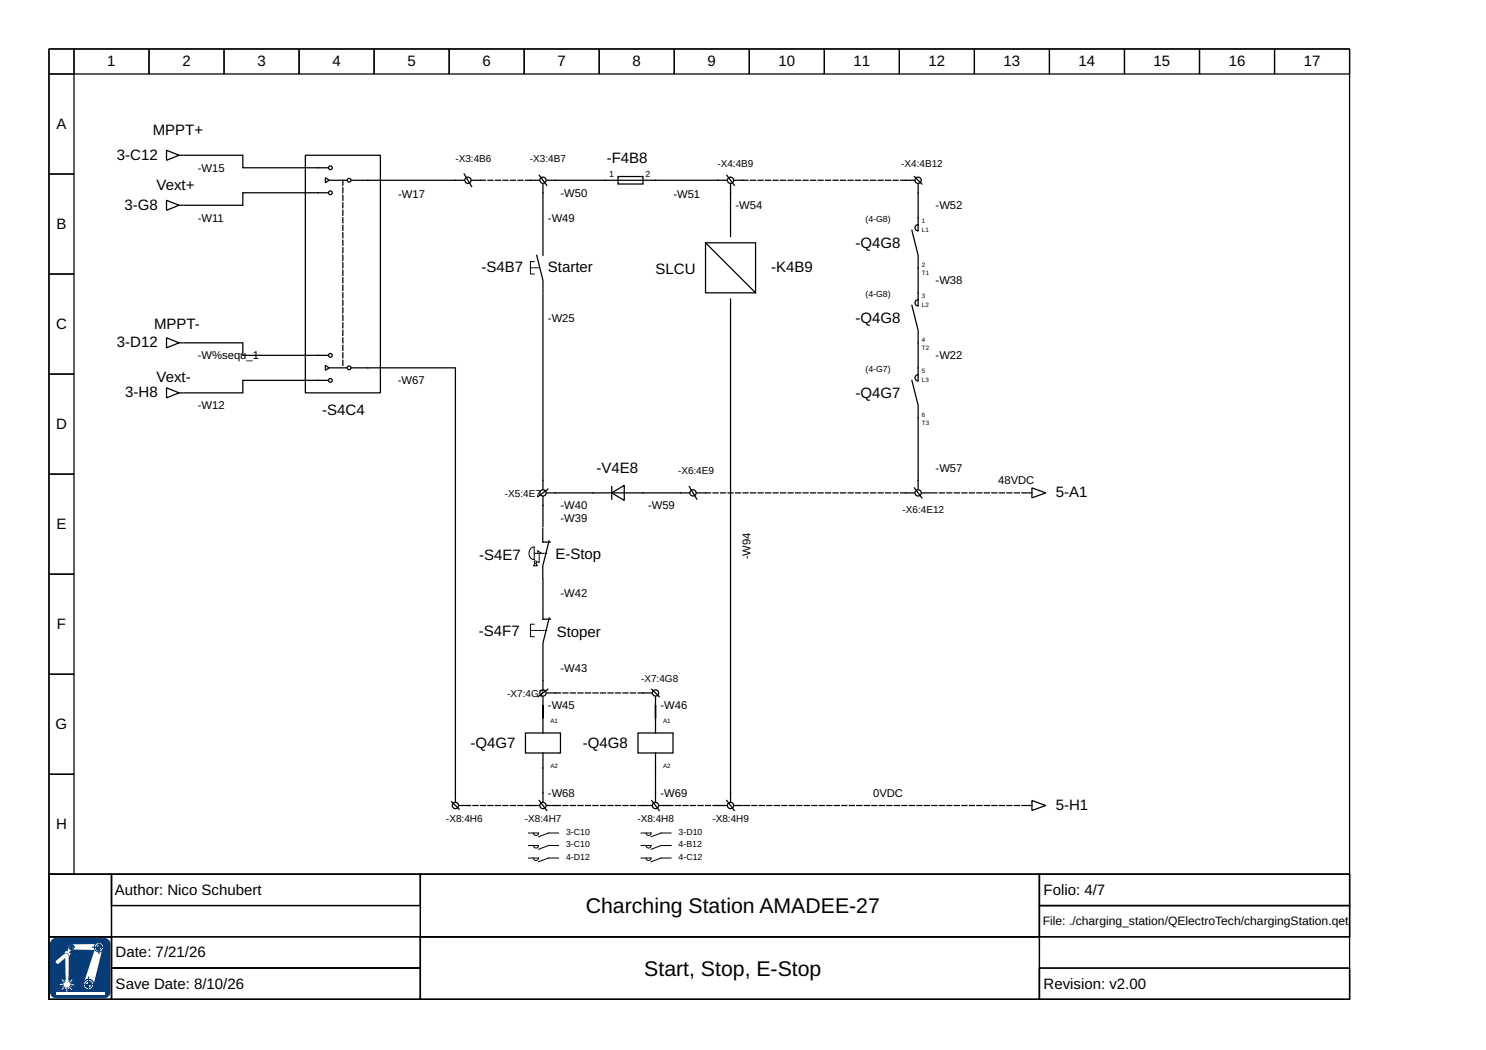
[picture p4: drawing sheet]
<svg xmlns="http://www.w3.org/2000/svg" width="297mm" height="210mm" viewBox="0 0 297 210" stroke-linecap="round" stroke-linejoin="round" font-family="sans-serif">
<g fill="none" stroke="#000" stroke-width=".25">
<path d="M9.8 9.8h260v165h-260zM9.8 9.8h5v5h-5zM9.8 14.8h5v20h-5zM14.8 9.8h15v5h-15zM29.8 9.8h15v5h-15zM44.8 9.8h15v5h-15zM59.8 9.8h15v5h-15zM74.8 9.8h15v5h-15zM89.8 9.8h15v5h-15zM104.8 9.8h15v5h-15zM119.8 9.8h15v5h-15zM134.8 9.8h15v5h-15z"/>
<path d="M149.8 9.8h15v5h-15zM164.8 9.8h15v5h-15zM179.8 9.8h15v5h-15zM194.8 9.8h15v5h-15zM209.8 9.8h15v5h-15zM224.8 9.8h15v5h-15zM239.8 9.8h15v5h-15zM254.8 9.8h15v5h-15zM9.8 34.8h5v20h-5zM9.8 54.8h5v20h-5zM9.8 74.8h5v20h-5zM9.8 94.8h5v20h-5z"/>
<path d="M9.8 114.8h5v20h-5zM9.8 134.8h5v20h-5zM9.8 154.8h5v20h-5zM9.8 174.8h260v25h-260zM9.8 174.8h12.5v12.5h-12.5zM22.3 174.8h61.7v6.2h-61.7zM84 174.8h123.8v12.5h-123.8zM207.8 174.8h62v6.2h-62zM9.8 187.3h12.5v12.5h-12.5zM207.8 181h62v6.3h-62z"/>
</g>
<path d="M10.3 188.1l.6-.5h.4h9.5a1.19 1.19 0 0 1 1.2 1.2v9.5a1.19 1.19 0 0 1-1.2 1.2h-9.5a1.19 1.19 0 0 1-1.2-1.2v-9.5z" fill-rule="evenodd" fill="#063d79"/>
<path d="M10.3 188.1l.6-.5h.4h9.5a1.19 1.19 0 0 1 1.2 1.2v9.5a1.19 1.19 0 0 1-1.2 1.2h-9.5a1.19 1.19 0 0 1-1.2-1.2v-9.5z" fill="none" stroke="#063d79" stroke-width=".2"/>
<path d="M11.2 198.4h9.7v.5h-9.7z" fill="#fff"/>
<g fill="#fff">
<path d="M13.7 189l.5-.2 4.9-.1a.91 .91 0 0 1 1.3 0 .91 .91 0 0 1 0 1.3l-1.7 7a.99 .99 0 0 1-1.3 .8 .99 .99 0 0 1-.6-1.4l2.1-6.5-4.5-.1-.6 .6 .3 .2-.3 .6a.57 .57 0 0 0-.3-.7 .57 .57 0 0 0-.7 .1l.4-.5 .3 .1z" fill-rule="evenodd"/>
<path d="M11.3 192l1.6-1.3 .6-.1a2.03 2.03 0 0 1 .2 1.8v3.6h.1l-.1 .3 .1 .1 .5-.6 .2 .1-.6 .6v.1l.4-.1-.3 .1v.2h.8v.2l-.8-.1v.1l.3 .2-.4-.1-.1 .1 .6 .6-.1 .1-.5-.6-.1 .1v.3l-.1-.3h-.2l.1 .8h-.3l.1-.8h-.1l-.2 .3 .1-.3-.1-.1-.6 .6-.1-.2 .6-.5-.1-.1-.3 .1 .3-.2v-.1h-.8v-.2l.8 .1v-.1l-.3-.2 .3 .1 .1-.2-.6-.5 .2-.1 .5 .6 .1-.1-.1-.3 .1 .1v-4.6l-1.3 1.1-.6-.1-.1-.2z" fill-rule="evenodd"/>
</g>
<circle cx="19.8" cy="189.4" r=".95" fill="none" stroke="#063d79" stroke-width=".21"/>
<g fill="none" stroke="#063d79" stroke-width=".2">
<path d="M18.4 189.4h2.3M19.8 188.4v2.4"/>
<circle cx="19.8" cy="189.4" r=".57"/>
</g>
<path d="M19.2 189.4h.6v.6a.61 .61 0 0 1-.6-.6z" fill-rule="evenodd" fill="#063d79"/>
<path d="M19.2 189.4h.6v.6a.61 .61 0 0 1-.6-.6z" fill="none" stroke="#063d79" stroke-width=".2"/>
<path d="M19.8 188.8a.61 .61 0 0 1 .6 .6h-.6z" fill-rule="evenodd" fill="#063d79"/>
<g fill="none" stroke="#063d79" stroke-width=".2">
<path d="M13.7 189.3h1.3M14.3 188.8v1.3M19.8 188.8a.61 .61 0 0 1 .6 .6h-.6z"/>
<circle cx="14.3" cy="189.3" r=".52"/>
<circle cx="14.3" cy="189.3" r=".31"/>
</g>
<path d="M14 189.3h.3v.3z" fill-rule="evenodd" fill="#063d79"/>
<path d="M14 189.3h.3v.3z" fill="none" stroke="#063d79" stroke-width=".2"/>
<path d="M14.3 189l.3 .3h-.3z" fill-rule="evenodd" fill="#063d79"/>
<g fill="none" stroke="#063d79" stroke-width=".2">
<path d="M14.3 189l.3 .3h-.3z"/>
<circle cx="17.7" cy="196.8" r=".63"/>
</g>
<circle cx="17.7" cy="196.8" r="1.06" fill="none" stroke="#063d79" stroke-width=".27"/>
<path d="M17.1 196.8h.6v.7a.62 .62 0 0 1-.6-.7z" fill-rule="evenodd" fill="#063d79"/>
<path d="M17.1 196.8h.6v.7a.62 .62 0 0 1-.6-.7z" fill="none" stroke="#063d79" stroke-width=".2"/>
<path d="M17.7 196.2a.62 .62 0 0 1 .6 .6h-.6z" fill-rule="evenodd" fill="#063d79"/>
<path d="M16.8 196.8h2.3M17.7 196.2a.62 .62 0 0 1 .6 .6h-.6zM17.7 195.2v2.6" fill="none" stroke="#063d79" stroke-width=".2"/>
<g fill="none" stroke="#000" stroke-width=".25">
<path d="M33.3 30l2.5 1-2.5 1zM35.8 31h.7M61 31h15v47.5h-15zM63.5 33.5h2M63.5 38.5h2M65 35.5l.8 .5-.8 .5zM65.8 36h3.5M70.3 36h3.2M33.3 40l2.5 1-2.5 1zM35.8 41h.7M107.3 51l1.2 5v2.5M108.5 48.5v2.5"/>
<path d="M182.3 46l1.2 5v2.5M183.5 59.9a.62 .62 0 0 0-.6 .6 .62 .62 0 0 0 .6 .7M183.5 44.9a.62 .62 0 0 0-.6 .6 .62 .62 0 0 0 .6 .7M183.5 43.5v2.5M183.5 58.5v2.5M33.3 77.5l2.5 1-2.5 1zM33.3 67.5l2.5 1-2.5 1zM35.8 78.5h.7M35.8 68.5h.7M63.5 71h2M63.5 76h2M65 73l.8 .5-.8 .5z"/>
<path d="M65.8 73.5h3.5M70.3 73.5h3.2M182.3 61l1.2 5v2.5M182.3 76l1.2 5v2.5M183.5 74.9a.62 .62 0 0 0-.6 .6 .62 .62 0 0 0 .6 .7M183.5 73.5v2.5M108.5 96v1.8M108.5 99.3v1.7M109.3 98.5h1.7M109.5 97.8l-2 1.5M181 98.5h1.8M182.8 97.5l1.5 2"/>
<path d="M183.5 96v1.8M184.3 98.5h1.7M205.5 98.5h.8M206.3 97.5l2.7 1-2.7 1zM108.5 105.6v2.8h1.5M109.8 108.1l-1.3 5v2.5M108.5 136v1.8M108.5 139.3v1.7M109.3 138.5h1.7M109.5 137.8l-2 1.5M105 146.5h7v4h-7zM108.5 143.5v3"/>
<path d="M108.5 150.5v3M127.5 146.5h7v4h-7zM131 143.5v3M131 150.5v3M9.8 187.3h12.5v12.5h-12.5zM22.3 187.3h61.7v6.2h-61.7zM22.3 193.5h61.7v6.3h-61.7zM84 187.3h123.8v12.5h-123.8zM207.8 193.5h62v6.3h-62z"/>
<circle cx="66" cy="33.5" r=".38"/>
<circle cx="66" cy="38.5" r=".38"/>
<circle cx="69.8" cy="36" r=".38"/>
<circle cx="66" cy="71" r=".38"/>
<circle cx="66" cy="76" r=".38"/>
<circle cx="69.8" cy="73.5" r=".38"/>
<circle cx="108.5" cy="98.5" r=".62"/>
<circle cx="183.5" cy="98.5" r=".62"/>
<circle cx="108.5" cy="138.5" r=".62"/>
</g>
<path d="M68.5 36v37.5" fill="none" stroke="#000" stroke-width=".25" stroke-dasharray="1 .5"/>
<g fill="none" stroke="#000" stroke-width=".2">
<path d="M106.8 52.3h-.8v2.5h.8M106.2 109.6l.6-.2v2.5a1.28 1.28 0 0 1-1.1-1 1.28 1.28 0 0 1 .5-1.3zM106.9 112.6l-.2 .5h.7l-.2-.5M107.5 110.6v-.5l.7 .5M105.7 166.5h2a.5 .5 0 0 1-.5 .5 .5 .5 0 0 1-.5-.5M105.7 169h2a.5 .5 0 0 1-.5 .5 .5 .5 0 0 1-.5-.5M105.7 171.5h2a.5 .5 0 0 1-.5 .5 .5 .5 0 0 1-.5-.5M111.7 166.5h-2l-2 .8M111.7 169h-2l-2 .8M111.7 171.5h-2l-2 .8M128.1 166.5h2a.5 .5 0 0 1-.5 .5 .5 .5 0 0 1-.5-.5M128.1 169h2a.5 .5 0 0 1-.5 .5 .5 .5 0 0 1-.5-.5"/>
<path d="M128.1 171.5h2a.5 .5 0 0 1-.5 .5 .5 .5 0 0 1-.5-.5M134.1 166.5h-2l-2 .8M134.1 169h-2l-2 .8M134.1 171.5h-2l-2 .8"/>
<circle cx="107" cy="112.4" r=".25"/>
</g>
<path d="M106 53.5h1.8M106.8 110.6h2.5M107.8 112.4h-.5M107.8 110.6v1.8" fill="none" stroke="#000" stroke-width=".2" stroke-dasharray=".5 .2"/>
<path d="M122.3 98.5l2.5-1.5v3z" fill="#fff" stroke="#000" stroke-width=".25"/>
<g fill="none" stroke="#000" stroke-width=".25">
<path d="M36.8 31h11.7v2.5h15M63.5 38.5h-15v2.5h-11.7M92.8 36h-19.3M92.8 34.8l1.5 2.5M94.3 36h1.7M106 36h1.8M107.8 35l1.5 2M108.5 36.8v11.5M109.3 36h36M123.5 35.3h5v1.5h-5zM145.3 35l1.5 2M146 36.8v10.5"/>
<path d="M146.8 36h1.7M181 36h1.8M182.8 35.3l1.5 1.5M183.5 36.8v6.7M108.5 58.8v37.2M141 48.5h10v10h-10zM141 48.5l10 10M146 59.8v100.5M183.5 53.5v5M36.8 68.5h11.7v2.5h15M63.5 76h-15v2.5h-11.7M73.5 73.5h17.5v86.8"/>
<path d="M183.5 68.5v5M122.3 97.3v2.5M137.8 98.5h-26.8M137.8 97.3l1.5 2.5M139.3 98.5h1.7M183.5 83.5v12.5M108.5 101v4.3M108.5 115.8v5M108.5 131.3v4.7M108.5 121v2.8h1.5M109.8 123.5l-1.3 5v2.5M128.5 138.5h1.8"/>
<path d="M130.3 137.8l1.5 1.5M131 139.3v4.2M108.5 141v2.5M108.5 153.5v6.8M131 153.5v6.8M90.3 160.3l1.5 1.5M91.8 161h1.7M106 161h1.8M107.8 160l1.5 2M109.3 161h1.7M128.5 161h1.8M130.3 160l1.5 2"/>
<path d="M131.8 161h1.7M143.5 161h1.8M145.3 160l1.5 2M146.8 161h1.7M205.5 161h.8M206.3 160l2.7 1-2.7 1z"/>
<circle cx="93.5" cy="36" r=".62"/>
<circle cx="108.5" cy="36" r=".62"/>
<circle cx="146" cy="36" r=".62"/>
<circle cx="183.5" cy="36" r=".62"/>
<circle cx="138.5" cy="98.5" r=".62"/>
<circle cx="131" cy="138.5" r=".62"/>
<circle cx="91" cy="161" r=".62"/>
<circle cx="108.5" cy="161" r=".62"/>
<circle cx="131" cy="161" r=".62"/>
<circle cx="146" cy="161" r=".62"/>
</g>
<path d="M106 126h3.3" fill="none" stroke="#000" stroke-width=".2" stroke-dasharray=".5 .2"/>
<path d="M106.8 124.8h-.8v2.5h.8" fill="none" stroke="#000" stroke-width=".2"/>
<path d="M106 36h-10M148.5 36h32.5M141 98.5h40M205.3 98.5h-19.3M128.5 138.5h-17.5M106 161h-12.5M128.5 161h-17.5M143.5 161h-10M205.3 161h-56.8" fill="none" stroke="#000" stroke-width=".25" stroke-dasharray="1 .5"/>
<g font-size="4.2">
<text x="117.1" y="182.5">Charching Station AMADEE-27</text>
<text x="128.8" y="195">Start, Stop, E-Stop</text>
</g>
<g font-size="3">
<text x="21.5" y="13.3">1</text>
<text x="36.5" y="13.3">2</text>
<text x="51.5" y="13.3">3</text>
<text x="66.4" y="13.3">4</text>
<text x="81.4" y="13.3">5</text>
<text x="96.4" y="13.3">6</text>
<text x="111.4" y="13.3">7</text>
<text x="126.4" y="13.3">8</text>
<text x="141.4" y="13.3">9</text>
<text x="155.6" y="13.3">10</text>
<text x="170.6" y="13.3">11</text>
<text x="185.6" y="13.3">12</text>
<text x="200.6" y="13.3">13</text>
<text x="215.6" y="13.3">14</text>
<text x="230.6" y="13.3">15</text>
<text x="245.6" y="13.3">16</text>
<text x="260.6" y="13.3">17</text>
<text x="11.3" y="25.8">A</text>
<text x="30.5" y="27">MPPT+</text>
<text x="23.4" y="31.9">3-C12</text>
<text x="121.3" y="32.5">-F4B8</text>
<text x="24.9" y="41.9">3-G8</text>
<text x="31.3" y="38">Vext+</text>
<text x="11.3" y="45.8">B</text>
<text x="171" y="49.5">-Q4G8</text>
<text x="96.2" y="54.4">-S4B7</text>
<text x="109.5" y="54.3">Starter</text>
<text x="131" y="54.8">SLCU</text>
<text x="154.2" y="54.3">-K4B9</text>
<text x="11.2" y="65.8">C</text>
<text x="30.8" y="65.8">MPPT-</text>
<text x="171" y="64.5">-Q4G8</text>
<text x="23.4" y="69.4">3-D12</text>
<text x="31.3" y="76.3">Vext-</text>
<text x="25" y="79.4">3-H8</text>
<text x="64.4" y="83">-S4C4</text>
<text x="171" y="79.5">-Q4G7</text>
<text x="11.2" y="85.8">D</text>
<text x="119.2" y="94.5">-V4E8</text>
<text x="211" y="99.4">5-A1</text>
<text x="11.3" y="105.8">E</text>
<text x="95.8" y="111.9">-S4E7</text>
<text x="111" y="111.8">E-Stop</text>
<text x="11.4" y="125.8">F</text>
<text x="95.7" y="127.2">-S4F7</text>
<text x="111.3" y="127.3">Stoper</text>
<text x="11.1" y="145.8">G</text>
<text x="94" y="149.5">-Q4G7</text>
<text x="116.5" y="149.5">-Q4G8</text>
<text x="211" y="161.9">5-H1</text>
<text x="11.2" y="165.8">H</text>
<text x="23" y="178.9">Author: Nico Schubert</text>
<text x="208.6" y="178.9">Folio: 4/7</text>
<text x="23.1" y="191.4">Date: 7/21/26</text>
<text x="23.1" y="197.7">Save Date: 8/10/26</text>
<text x="208.6" y="197.7">Revision: v2.00</text>
</g>
<text font-size="2.4" x="208.4" y="185">File: ./charging_station/QElectroTech/chargingStation.qet</text>
<g font-size="2.2">
<text x="39.5" y="34.3">-W15</text>
<text x="79.6" y="39.5">-W17</text>
<text x="112" y="39.3">-W50</text>
<text x="134.6" y="39.5">-W51</text>
<text x="147" y="41.8">-W54</text>
<text x="187" y="41.8">-W52</text>
<text x="39.5" y="44.3">-W11</text>
<text x="109.5" y="44.3">-W49</text>
<text x="187" y="56.8">-W38</text>
<text x="109.5" y="64.3">-W25</text>
<text x="39.5" y="71.8">-W%sequ_1</text>
<text x="187" y="71.8">-W22</text>
<text x="79.5" y="76.8">-W67</text>
<text x="39.5" y="81.8">-W12</text>
<text x="187" y="94.3">-W57</text>
<text x="112" y="101.8">-W40</text>
<text x="129.5" y="101.8">-W59</text>
<text x="199.5" y="96.8">48VDC</text>
<text x="112" y="104.3">-W39</text>
<text x="150" y="111.8" transform="rotate(-90 150 111.8)">-W94</text>
<text x="112" y="119.3">-W42</text>
<text x="112" y="134.3">-W43</text>
<text x="109.5" y="141.8">-W45</text>
<text x="132" y="141.8">-W46</text>
<text x="109.5" y="159.3">-W68</text>
<text x="132" y="159.3">-W69</text>
<text x="174.5" y="159.3">0VDC</text>
</g>
<g font-size="2">
<text x="91" y="32.3">-X3:4B6</text>
<text x="105.9" y="32.3">-X3:4B7</text>
<text x="143.4" y="33.3">-X4:4B9</text>
<text x="180.2" y="33.3">-X4:4B12</text>
<text x="135.5" y="94.8">-X6:4E9</text>
<text x="100.9" y="99.3">-X5:4E7</text>
<text x="180.4" y="102.5">-X6:4E12</text>
<text x="128.2" y="136.3">-X7:4G8</text>
<text x="101.4" y="139.3">-X7:4G7</text>
<text x="89.2" y="164.3">-X8:4H6</text>
<text x="104.9" y="164.3">-X8:4H7</text>
<text x="127.4" y="164.3">-X8:4H8</text>
<text x="142.4" y="164.3">-X8:4H9</text>
</g>
<g font-size="1.7">
<text x="121.8" y="35.3">1</text>
<text x="129" y="35.3">2</text>
<text x="173" y="44.3">(4-G8)</text>
<text x="173" y="59.3">(4-G8)</text>
<text x="173" y="74.3">(4-G7)</text>
<text x="113.2" y="166.9">3-C10</text>
<text x="135.6" y="166.9">3-D10</text>
<text x="113.2" y="169.4">3-C10</text>
<text x="113.2" y="171.9">4-D12</text>
<text x="135.6" y="169.4">4-B12</text>
<text x="135.6" y="171.9">4-C12</text>
</g>
<g font-size="1.2">
<text x="184.3" y="44.5">1</text>
<text x="184.3" y="46.3">L1</text>
<text x="184.3" y="53.3">2</text>
<text x="184.3" y="59.5">3</text>
<text x="184.3" y="55">T1</text>
<text x="184.3" y="61.3">L2</text>
<text x="184.3" y="68.3">4</text>
<text x="184.3" y="70">T2</text>
<text x="184.3" y="74.5">5</text>
<text x="184.3" y="76.3">L3</text>
<text x="184.3" y="83.3">6</text>
<text x="184.3" y="85">T3</text>
<text x="110" y="144.6">A1</text>
<text x="132.5" y="144.6">A1</text>
<text x="110" y="153.6">A2</text>
<text x="132.5" y="153.6">A2</text>
</g>
</svg>
